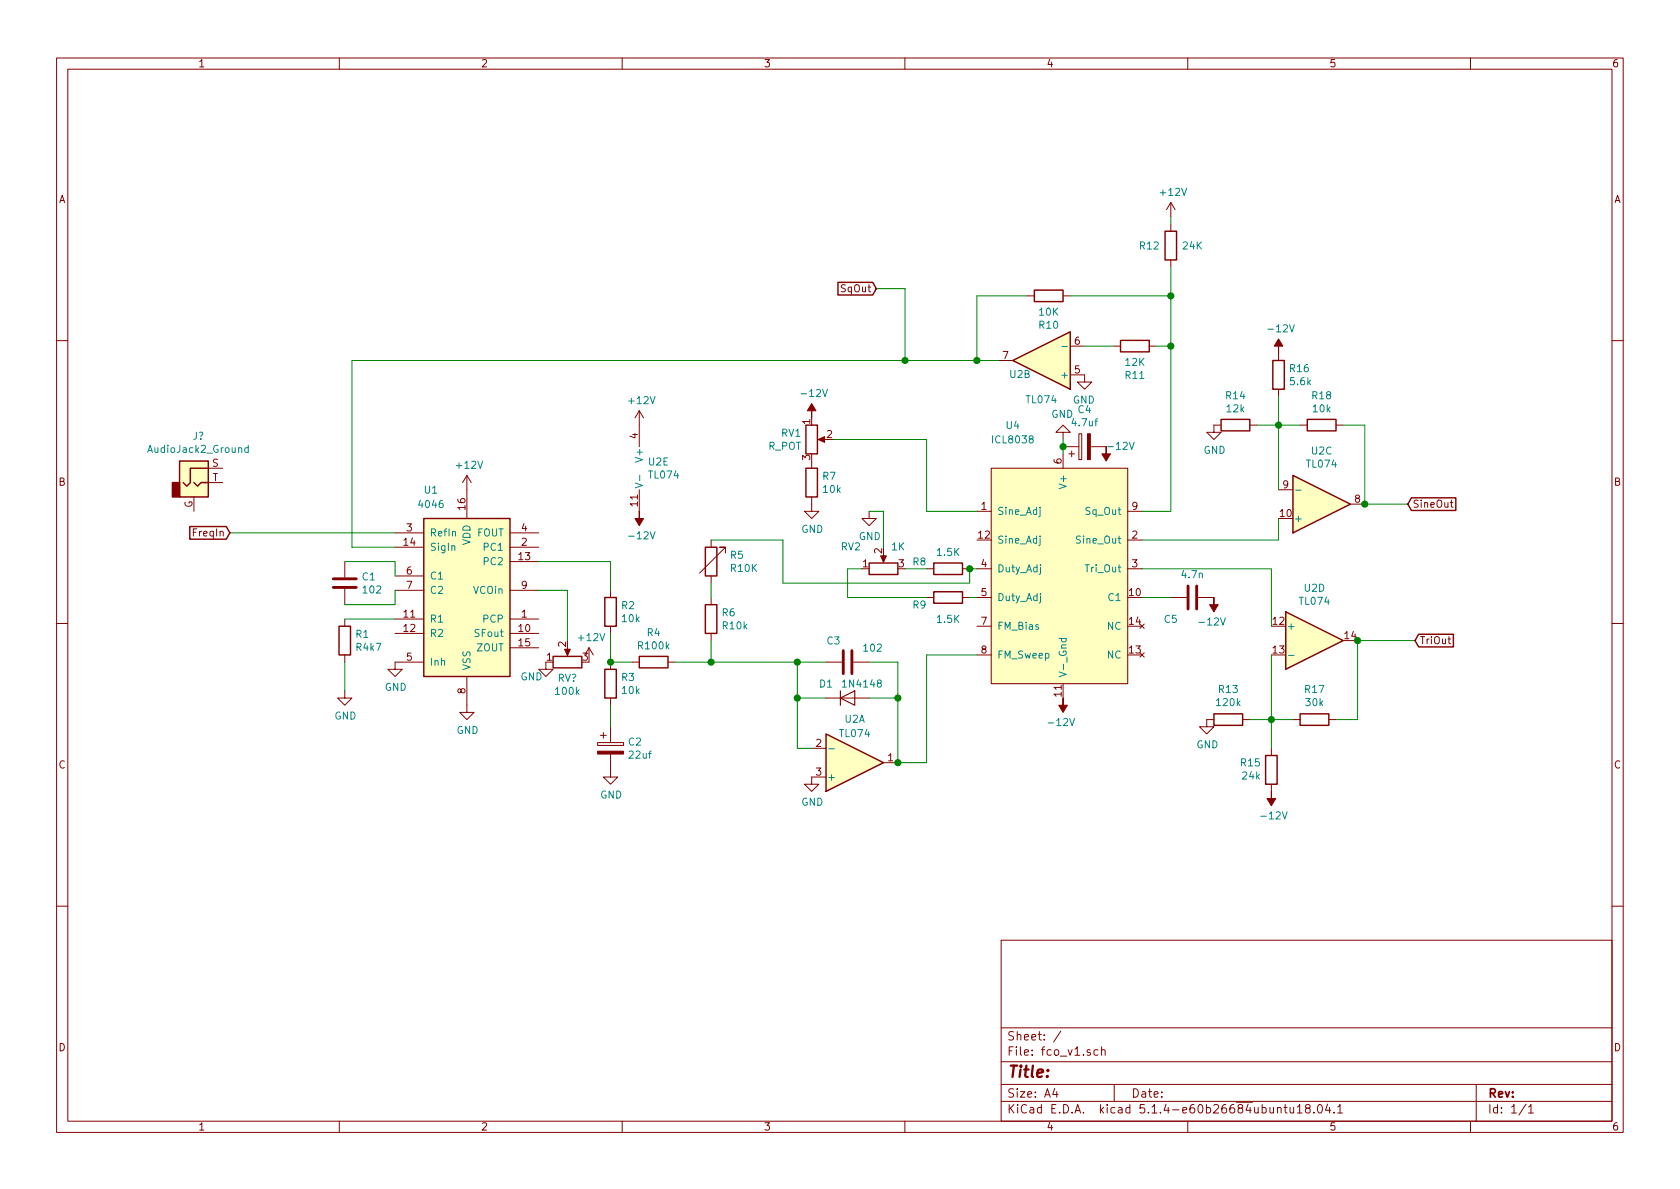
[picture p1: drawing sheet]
<svg xmlns="http://www.w3.org/2000/svg" width="297mm" height="210mm" viewBox="0 0 297 210" stroke-linecap="round" stroke-linejoin="round" font-family="sans-serif">
<g fill="none" stroke="#840000" stroke-width=".18">
<path d="M10 10.3h277v189.9h-277zM12 12.2h273v186.1h-273zM60 10.3v1.9M110 10.3v1.9M160 10.3v1.9M210 10.3v1.9M260 10.3v1.9M207 35.8v2.5M207 39.6v1.3M207 35.8l-.8 1.3M207 35.8l.8 1.3M181.6 52.3h1.3"/>
<path d="M188 52.3h1.2M207 46v1.2M10 60.2h2M113 72.6v6.4M113 72.6l-.7 1.3M113 72.6l.8 1.3M145 77.7h1M176.5 63.7h2.6M188 76.4h1.2l-1.2-1.2-1.3 1.2h1.3v1.3M188 79h2.8M189.2 66.3h2.6v1.3h-1.3l1.3 1.2 1.2-1.2h-1.2M189.2 61.2h2.6"/>
<path d="M189.5 79.8v1M190.8 76.7h.5v4.6h-.5zM192.8 79h2.8M196.8 61.2h1.3M203.2 61.2h1.3M215.9 75.2h-1.3v1.2h1.3l-1.3 1.3-1.2-1.3h1.2M221 75.2h1.2M226.1 62.5v1.2M226.1 68.8v1.3M229.9 75.2h1.2M236.2 75.2h1.3M285 60.2h2"/>
<path d="M34.3 87.9v2.5M36.8 82.8h2.6M36.8 85.3h2.6M61 99.3v2.8M69.8 94.2h5.1M69.8 96.8h5.1M82.5 84.1v7.6M82.5 84.1l-.7 1.2M82.5 84.1l.8 1.2M90.2 99.3h5M90.2 94.2h5M90.2 96.8h5"/>
<path d="M113 86.6v3.8M125.7 95.5v1.3M128.3 97.8v-1h-1h1l-4.6 4.5M143.5 87.9v2.5h1.3l-1.3 1.3-1.3-1.3h1.3M143.5 81.5v1.3M153.7 90.4v1.3h1.2l-1.2 1.3-1.3-1.3h1.3M156.2 98v1.1M172.7 90.4h2.6M175.3 82.8h24.1v38.1h-24.1zM188 80.3v2.5M189 80.3h1M199.4 90.4h2.5"/>
<path d="M199.4 95.5h2.5M226.1 86.6h2.5M238.8 89.1h2.5M256.4 88.9h.5M256.6 88.4v1.1l.3 .2M10 110.3h2M61 104.1v2.8M61 109.5v1.2M61 115.8v1.3M69.8 109.5h5.1M69.8 112h5.1M69.8 101.8h5.1"/>
<path d="M69.8 104.4h5.1M74.9 117.1h-5.1v1.3h1.3l-1.3 1.2-1.2-1.2h1.2M82.5 119.6v6.4h1.3l-1.3 1.2-1.2-1.2h1.2M90.2 109.5h5M90.2 112h5M90.2 114.5h5M90.2 104.4h5M96.5 117.1v1.3h1.3l-1.3 1.2-1.3-1.2h1.3M100.3 114.5v1.1M104.1 114.5l-.7 1.3M104.1 114.5v2.6M104.1 114.5l.8 1.3"/>
<path d="M107.9 104.4v1.3M107.9 110.7v1.3M107.9 117.1v1.3M111.8 117.1h1.2M118.1 117.1h1.3M125.7 101.8v1.3M125.7 105.7v1.2M125.7 112v1.3M146 117.1h2.8M150.9 117.1h2.8M163.8 105.7h1.3M163.8 100.6h1.3"/>
<path d="M170.2 105.7h1.2M170.2 100.6h1.2M172.7 105.7h2.6M172.7 100.6h2.6M172.7 110.7h2.6M172.7 115.8h2.6M199.4 100.6h2.5M201.5 115.4l.8 .8M201.5 110.4l.8 .7M202.3 115.4l-.8 .8M202.3 110.4l-.8 .7M207 105.7h2.8"/>
<path d="M211.8 105.7h2.8M256 113h.5M256.2 112.6v1.1l.3 .1M285 110.3h2M61 122.2v1.2h1.2l-1.2 1.3-1.3-1.3h1.3M105.7 131.3h4.5v.5h-4.5zM106.2 130h1M106.7 129.5v1.1M107.9 133.3v4.1h1.3l-1.3 1.3-1.2-1.3h1.2M107.9 123.4v1.3M107.9 128.5v2.8M143.5 132.3h2.5"/>
<path d="M146 137.4h-2.5v1.3h1.3l-1.3 1.2-1.3-1.2h1.3M146 123.4h7.7M156.2 134.9h2.5M214.6 127.2h-1.2v1.3h1.2l-1.2 1.3-1.3-1.3h1.3M219.7 127.2h1.3M224.8 132.3v1.3M224.8 138.7v1.2M228.6 127.2h1.3M234.9 127.2h1.3M10 160.2h2M177 166.3h108v32h-108zM285 160.2h2"/>
<path d="M60 198.3v1.9M110 198.3v1.9M160 198.3v1.9M177 194.8h108M177 191.8h108M177 187.8h108M177 181.8h108M186.5 192.5l-.4 1h1M186.8 193v1M187.6 182.3l-1.3 2M194.1 185.7l-.4-.1-.3 .3 .1 .6 .2 .1 .4-.1M194.8 185.7l.2-.1 .3 .1 .1 .9"/>
<path d="M194.8 185.1v1.5M197 191.8v3M210 198.3v1.9M225.9 196l.2-.2 .3 .1 .1 .9M227 195.8h.6M227.2 195.3v1.3l.4 .2M228.1 195.8l.1 .9 .3 .1 .2-.1M228.7 195.8v1M229.4 195.8l.4-.5v1.5M229.4 196.8h.8M231.1 196l-.3-.3 .1-.3a.48 .48 0 0 1 .7 .1l-.1 .4a.52 .52 0 0 0-.6 .2 .52 .52 0 0 0 0 .6l.5 .1 .2-.1v-.4l-.2-.3M232.3 196.7v.1"/>
<path d="M233.1 195.4l.2-.1a.8 .8 0 0 1 .5 .8 .8 .8 0 0 1-.5 .7 1 1 0 0 1-.2-1.4zM234.7 195.2l-.3 1.1h.9M235.1 195.8v1M235.9 196.7v.1M236.5 195.8l.4-.5v1.5M236.5 196.8h.9M260 198.3v1.9M261 191.8v6.5M269.8 195.2l-1.2 2M270.3 195.8l.4-.5v1.5M270.3 196.8h.8"/>
</g>
<g fill="#ffffc2" stroke="#ffffc2" stroke-width=".18">
<path d="M227.3 108.2l10.2 5.1-10.2 5.1z"/>
<path d="M228.6 84.1l10.2 5-10.2 5.1z"/>
<path d="M175.3 82.8h24.1v38.1h-24.1z"/>
<path d="M179.1 63.7l10.1-5v10.1z"/>
<path d="M31.7 81.5h5.1v6.4h-5.1z"/>
<path d="M74.9 91.7h15.3v27.9h-15.3z"/>
<path d="M146 129.8l10.2 5.1-10.2 5z"/>
</g>
<g fill="none" stroke="#840000" stroke-width=".25">
<path d="M148.2 49.9h6.1l.6 1.1-.6 1.2h-6.1zM182.9 51.3h5.1v2h-5.1zM206 40.9h2v5.1h-2zM142.5 75.2h2v5.1h-2zM179.1 63.7l10.1-5v10.1zM198.1 60.2h5.1v2h-5.1zM215.9 74.2h5.1v2h-5.1zM225 63.7h2.1v5.1h-2.1zM231.1 74.2h5.1v2h-5.1zM31.7 81.5h5.1v6.4h-5.1zM33.6 93.1h6.4l.6 1.1-.6 1.1h-6.4zM34.3 85.3l.6 .7 .7-.7h1.2"/>
<path d="M36.8 82.8h-3.1v2.5l-.7 .7-.6-.7M74.9 91.7h15.3v27.9h-15.3zM124.7 96.8h2v5h-2zM142.5 82.8h2v5.1h-2zM153.7 99.6h5v2h-5zM165.1 99.6h5.1v2h-5.1zM228.6 84.1l10.2 5-10.2 5.1zM249.6 88h7.8v2.3h-7.8l-.7-1.2zM59.9 110.7h2.1v5.1h-2.1zM97.8 116.1h5.1v2h-5.1zM106.9 105.7h2.1v5h-2.1zM106.9 118.4h2.1v5h-2.1z"/>
<path d="M113 116.1h5.1v2h-5.1zM124.7 106.9h2v5.1h-2zM165.1 104.6h5.1v2.1h-5.1zM227.3 108.2l10.2 5.1-10.2 5.1zM250.8 112.2h6.2v2.2h-6.2l-.6-1.1zM146 129.8l10.2 5.1-10.2 5zM214.6 126.2h5.1v2.1h-5.1zM223.8 133.6h2v5.1h-2zM229.9 126.2h5v2.1h-5z"/>
</g>
<g fill="none" stroke="#008484" stroke-width=".18">
<path d="M43.9 79.2h-.4l-.2 .2 .1 .6h.5M43.9 78.7v1.3M187.8 61.3h.9M112.3 85.4l1.3 .4-1.3 .5M113.1 84v1M183.9 90.1v1.1l-.2 .2M183.9 89.7v.1M183.9 95.2v1.1l-.2 .2M183.9 94.8v.1M184 99.9v.1M229.1 86.7h1M184 100.3v1.1l-.3 .2"/>
<path d="M184 105.4v1.1l-.3 .1M184 104.9v.2M187.2 112.9h1.3M187.7 112.9v.4l.2 .2 .6-.1v-.5M227.8 115.9h1M146.5 132.4h1"/>
</g>
<g fill="#840000" stroke="#840000" stroke-width=".18">
<path d="M195.6 79v1.3h.7l-.7 1.2-.8-1.2h.8z"/>
<path d="M192.3 76.7h.5v4.6h-.5z"/>
<path d="M214.6 105.7v1.2h.8l-.8 1.3-.7-1.3h.7z"/>
<path d="M188 123.4v1.3h.7l-.7 1.3-.8-1.3h.8z"/>
<path d="M155.7 98.3h1l-.5 1.1z"/>
<path d="M105.7 132.8h4.5v.5h-4.5z"/>
<path d="M99.8 114.8h1l-.5 1.1z"/>
<path d="M143.5 71.4l.8 1.2h-.8v1.3v-1.3h-.8z"/>
<path d="M144.7 77.7l1.1-.5v1z"/>
<path d="M113 90.4v1.3h.8l-.8 1.3-.7-1.3h.7z"/>
<path d="M224.8 139.9v1.3h.8l-.8 1.3-.8-1.3h.8z"/>
<path d="M226.1 59.9l.7 1.3h-.7v1.3v-1.3h-.8z"/>
</g>
<path d="M58.9 103.9h4.1M58.9 102.4h4.1M149.1 115.1v4M150.6 115.1v4M210.1 103.6v4.1M211.6 103.6v4.1" fill="none" stroke="#840000" stroke-width=".51"/>
<path d="M30.5 85.3h1.2v2.6h-1.2z" fill="#840000" stroke="#840000" stroke-width=".25"/>
<path d="M148.6 123.4l2.5-1.2v2.5zM148.6 122.2v2.5" fill="none" stroke="#840000" stroke-width=".2"/>
<g fill="none" stroke="#008400" stroke-width=".18">
<path d="M207 38.3v1.3M154.9 51h5.1v12.7M181.6 52.3h-8.9v11.4M189.2 52.3h17.8M207 47.2v43.2h-5.1M147.3 77.7h16.5v12.7h8.9M176.5 63.7h-114.3v33.1h7.6M188 77.7v2.6M191.8 61.2h5M204.5 61.2h2.5M222.2 75.2h7.7M226.1 70.1v16.5"/>
<path d="M237.5 75.2h3.8v13.9h7.6M40.6 94.2h29.2M61 99.3h8.8v2.5M95.2 99.3h12.7v5.1M125.7 95.5h12.7v7.6h33v-2.5h1.3M153.7 90.4h2.5v6.4M226.1 91.7v3.8h-24.2M61 117.1v5.1M61 109.5h8.8M69.8 104.4v2.5h-8.8M95.2 104.4h5.1v8.9M107.9 112v5.1h3.9"/>
<path d="M119.4 117.1h26.6M125.7 103.1v2.6M125.7 113.3v3.8M141 117.1v15.2h2.5M152.4 100.6h-2.5v5.1h13.9M160 100.6h3.8M171.4 105.7h1.3M172.7 115.8h-8.9v19.1h-5.1v-17.8h-5M201.9 100.6h22.9v10.1M201.9 105.7h5.1M224.8 115.8v16.5M250.2 113.3h-10.2v13.9h-3.8"/>
<path d="M107.9 124.7v3.8M141 123.4h5M153.7 123.4h5M221 127.2h7.6"/>
</g>
<g fill="#008400" stroke="#008400" stroke-width=".25">
<circle cx="241.3" cy="89.1" r=".51"/>
<circle cx="172.7" cy="63.7" r=".51"/>
<circle cx="240" cy="113.3" r=".51"/>
<circle cx="158.8" cy="134.9" r=".51"/>
<circle cx="160" cy="63.7" r=".51"/>
<circle cx="141" cy="117.1" r=".51"/>
<circle cx="125.7" cy="117.1" r=".51"/>
<circle cx="108" cy="117.1" r=".51"/>
<circle cx="171.5" cy="100.6" r=".51"/>
<circle cx="224.8" cy="127.2" r=".51"/>
<circle cx="141" cy="123.4" r=".51"/>
<circle cx="226.1" cy="75.2" r=".51"/>
<circle cx="207" cy="61.2" r=".51"/>
<circle cx="207" cy="52.3" r=".51"/>
<circle cx="158.8" cy="123.4" r=".51"/>
<circle cx="188" cy="79" r=".51"/>
</g>
<text font-size="2.8" fill="#840000" x="178" y="190.5">Title:</text>
<g font-size="2.1" fill="#840000">
<text x="178" y="184">Sheet: /</text>
<text x="178" y="186.7">File: fco_v1.sch</text>
<text x="178" y="196.9">KiCad E.D.A. kicad 5.1.4-e60b26684ubuntu18.04.1</text>
<text x="178" y="194.1">Size: A4</text>
<text x="200" y="194.1">Date:</text>
<text x="263" y="194.1">Rev:</text>
<text x="263" y="196.9">Id: 1/1</text>
</g>
<g font-size="1.8" fill="#840000">
<text x="35" y="11.9">1</text>
<text x="85" y="11.9">2</text>
<text x="135" y="11.9">3</text>
<text x="185" y="11.9">4</text>
<text x="235" y="11.9">5</text>
<text x="285" y="11.9">6</text>
<text x="10.4" y="35.9">A</text>
<text x="285.4" y="35.9">A</text>
<text x="148.8" y="51.7">SqOut</text>
<text x="177.3" y="63.5">7</text>
<text x="190" y="61">6</text>
<text x="190" y="66">5</text>
<text x="112.8" y="77.6" transform="rotate(-90 112.8 77.6)">4</text>
<text x="143.3" y="75" transform="rotate(-90 143.3 75)">1</text>
<text x="146.2" y="77.5">2</text>
<text x="37.5" y="82.5">S</text>
<text x="143.3" y="81.4" transform="rotate(-90 143.3 81.4)">3</text>
<text x="187.7" y="82" transform="rotate(-90 187.7 82)">6</text>
<text x="10.4" y="85.9">B</text>
<text x="34" y="89.8" transform="rotate(-90 34 89.8)">G</text>
<text x="37.6" y="85.1">T</text>
<text x="112.8" y="89.5" transform="rotate(-90 112.8 89.5)">11</text>
<text x="226.8" y="86.4">9</text>
<text x="239.5" y="88.9">8</text>
<text x="249.7" y="89.8">SineOut</text>
<text x="285.4" y="85.9">B</text>
<text x="34.4" y="94.9">FreqIn</text>
<text x="71.9" y="94">3</text>
<text x="82.3" y="90.1" transform="rotate(-90 82.3 90.1)">16</text>
<text x="92.2" y="94">4</text>
<text x="173" y="95.2">12</text>
<text x="173.5" y="90.2">1</text>
<text x="200.2" y="95.2">2</text>
<text x="200.2" y="90.2">9</text>
<text x="226.4" y="91.4">10</text>
<text x="71.4" y="96.5">14</text>
<text x="71.9" y="101.6">6</text>
<text x="91.7" y="99.1">13</text>
<text x="92.2" y="96.5">2</text>
<text x="152.6" y="100.3">1</text>
<text x="156" y="97.9" transform="rotate(-90 156 97.9)">2</text>
<text x="158.9" y="100.3">3</text>
<text x="173.5" y="100.3">4</text>
<text x="200.2" y="100.3">3</text>
<text x="71.9" y="104.1">7</text>
<text x="92.2" y="104.1">9</text>
<text x="173.5" y="105.4">5</text>
<text x="199.7" y="105.4">10</text>
<text x="71.4" y="109.2">11</text>
<text x="71.4" y="111.8">12</text>
<text x="91.7" y="111.8">10</text>
<text x="92.2" y="109.2">1</text>
<text x="173.5" y="110.5">7</text>
<text x="199.7" y="110.5">14</text>
<text x="225.1" y="110.5">12</text>
<text x="237.8" y="113">14</text>
<text x="251" y="113.9">TriOut</text>
<text x="71.9" y="116.8">5</text>
<text x="91.7" y="114.3">15</text>
<text x="96.7" y="116.8">1</text>
<text x="100.1" y="114.4" transform="rotate(-90 100.1 114.4)">2</text>
<text x="103" y="116.8">3</text>
<text x="173.5" y="115.6">8</text>
<text x="199.7" y="115.6">13</text>
<text x="225.1" y="115.6">13</text>
<text x="82.3" y="122.7" transform="rotate(-90 82.3 122.7)">8</text>
<text x="187.7" y="123.1" transform="rotate(-90 187.7 123.1)">11</text>
<text x="10.4" y="135.9">C</text>
<text x="144.3" y="132.1">2</text>
<text x="144.3" y="137.2">3</text>
<text x="157" y="134.6">1</text>
<text x="285.4" y="135.9">C</text>
<text x="10.4" y="185.9">D</text>
<text x="285.4" y="185.9">D</text>
<text x="35" y="199.9">1</text>
<text x="85" y="199.9">2</text>
<text x="135" y="199.9">3</text>
<text x="185" y="199.9">4</text>
<text x="235" y="199.9">5</text>
<text x="285" y="199.9">6</text>
</g>
<g font-size="1.8" fill="#008484">
<text x="205.3" y="34.6">+12V</text>
<text x="201.6" y="44.1">R12</text>
<text x="209.2" y="44.1">24K</text>
<text x="183.8" y="58.1">R10</text>
<text x="183.8" y="55.8">10K</text>
<text x="224.6" y="58.8">-12V</text>
<text x="199" y="64.7">12K</text>
<text x="228.1" y="65.8">R16</text>
<text x="111.3" y="71.5">+12V</text>
<text x="142" y="70.2">-12V</text>
<text x="178.6" y="66.8">U2B</text>
<text x="181.6" y="71.3">TL074</text>
<text x="188.1" y="66.9">+</text>
<text x="189.7" y="71.4">GND</text>
<text x="199" y="67">R11</text>
<text x="216.8" y="70.6">R14</text>
<text x="228.2" y="68.1">5.6k</text>
<text x="232.1" y="70.6">R18</text>
<text x="34.1" y="77.8">J?</text>
<text x="138.2" y="77.2">RV1</text>
<text x="178" y="75.9">U4</text>
<text x="185.9" y="73.9">GND</text>
<text x="189.7" y="75.4">4.7uf</text>
<text x="190.7" y="73.1">C4</text>
<text x="217" y="72.9">12k</text>
<text x="232.2" y="72.9">10k</text>
<text x="26.5" y="80.1">AudioJack2_Ground</text>
<text x="80.8" y="82.9">+12V</text>
<text x="113.7" y="81.3" transform="rotate(-90 113.7 81.3)">V+</text>
<text x="114.7" y="82.3">U2E</text>
<text x="135.8" y="79.5">R_POT</text>
<text x="175.7" y="78.4">ICL8038</text>
<text x="196.3" y="79.5">-12V</text>
<text x="212.8" y="80.3">GND</text>
<text x="231.1" y="82.7">TL074</text>
<text x="231.9" y="80.4">U2C</text>
<text x="74.2" y="89.8">4046</text>
<text x="75.1" y="87.3">U1</text>
<text x="114.8" y="84.6">TL074</text>
<text x="145.5" y="84.9">R7</text>
<text x="145.6" y="87.2">10k</text>
<text x="188.6" y="86" transform="rotate(-90 188.6 86)">V+</text>
<text x="75.9" y="94.9">RefIn</text>
<text x="84.3" y="94.9">FOUT</text>
<text x="111.6" y="95.4">-12V</text>
<text x="141.7" y="94.2">GND</text>
<text x="151.8" y="95.5">GND</text>
<text x="176.3" y="91.1">Sine_Adj</text>
<text x="192.1" y="91.1">Sq_Out</text>
<text x="228.7" y="92.3">+</text>
<text x="75.9" y="97.4">SigIn</text>
<text x="83.2" y="96.4" transform="rotate(-90 83.2 96.4)">VDD</text>
<text x="85.7" y="99.9">PC2</text>
<text x="85.7" y="97.4">PC1</text>
<text x="129.2" y="98.8">R5</text>
<text x="129.3" y="101.1">R10K</text>
<text x="148.7" y="97.3">RV2</text>
<text x="157.7" y="97.3">1K</text>
<text x="161.4" y="100">R8</text>
<text x="165.8" y="98.3">1.5K</text>
<text x="176.3" y="96.1">Sine_Adj</text>
<text x="176.3" y="101.2">Duty_Adj</text>
<text x="190.6" y="96.1">Sine_Out</text>
<text x="192.1" y="101.2">Tri_Out</text>
<text x="64.1" y="102.6">C1</text>
<text x="64.3" y="104.9">102</text>
<text x="75.9" y="102.5">C1</text>
<text x="75.9" y="105">C2</text>
<text x="83.7" y="105">VCOin</text>
<text x="109.9" y="107.7">R2</text>
<text x="161.4" y="107.6">R9</text>
<text x="176.3" y="106.3">Duty_Adj</text>
<text x="196.1" y="106.3">C1</text>
<text x="209.1" y="102.3">4.7n</text>
<text x="229.9" y="107">TL074</text>
<text x="230.7" y="104.6">U2D</text>
<text x="62.9" y="112.8">R1</text>
<text x="75.9" y="110.1">R1</text>
<text x="75.9" y="112.6">R2</text>
<text x="84.2" y="112.6">SFout</text>
<text x="85.5" y="110.1">PCP</text>
<text x="102.4" y="113.4">+12V</text>
<text x="110.1" y="110">10k</text>
<text x="114.5" y="112.5">R4</text>
<text x="127.7" y="109">R6</text>
<text x="127.8" y="111.3">R10k</text>
<text x="146.3" y="114">C3</text>
<text x="165.8" y="110.2">1.5K</text>
<text x="176.3" y="111.4">FM_Bias</text>
<text x="195.8" y="111.4">NC</text>
<text x="205.9" y="110.2">C5</text>
<text x="212.4" y="110.6">-12V</text>
<text x="227.5" y="111.4">+</text>
<text x="63.1" y="115.1">R4k7</text>
<text x="75.9" y="117.7">Inh</text>
<text x="83.2" y="118.6" transform="rotate(-90 83.2 118.6)">VSS</text>
<text x="84.3" y="115.2">ZOUT</text>
<text x="113" y="114.8">R100k</text>
<text x="152.8" y="115.2">102</text>
<text x="176.3" y="116.5">FM_Sweep</text>
<text x="188.6" y="119.9" transform="rotate(-90 188.6 119.9)">V-_Gnd</text>
<text x="195.8" y="116.5">NC</text>
<text x="68" y="122.2">GND</text>
<text x="92" y="120.3">GND</text>
<text x="98.3" y="122.9">100k</text>
<text x="98.6" y="120.6">RV?</text>
<text x="109.9" y="120.4">R3</text>
<text x="110.1" y="122.7">10k</text>
<text x="144.9" y="121.6">D1</text>
<text x="149.3" y="121.6">1N4148</text>
<text x="215.2" y="124.9">120k</text>
<text x="215.5" y="122.5">R13</text>
<text x="230.8" y="122.5">R17</text>
<text x="230.9" y="124.9">30k</text>
<text x="59.1" y="127.2">GND</text>
<text x="80.7" y="129.8">GND</text>
<text x="111.2" y="131.8">C2</text>
<text x="148.6" y="130.3">TL074</text>
<text x="149.4" y="127.8">U2A</text>
<text x="185.7" y="128.4">-12V</text>
<text x="111.4" y="134.2">22uf</text>
<text x="211.5" y="132.3">GND</text>
<text x="219.5" y="135.5">R15</text>
<text x="219.7" y="137.8">24k</text>
<text x="106.1" y="141.2">GND</text>
<text x="141.7" y="142.5">GND</text>
<text x="146.2" y="138">+</text>
<text x="223.3" y="144.9">-12V</text>
</g>
</svg>
